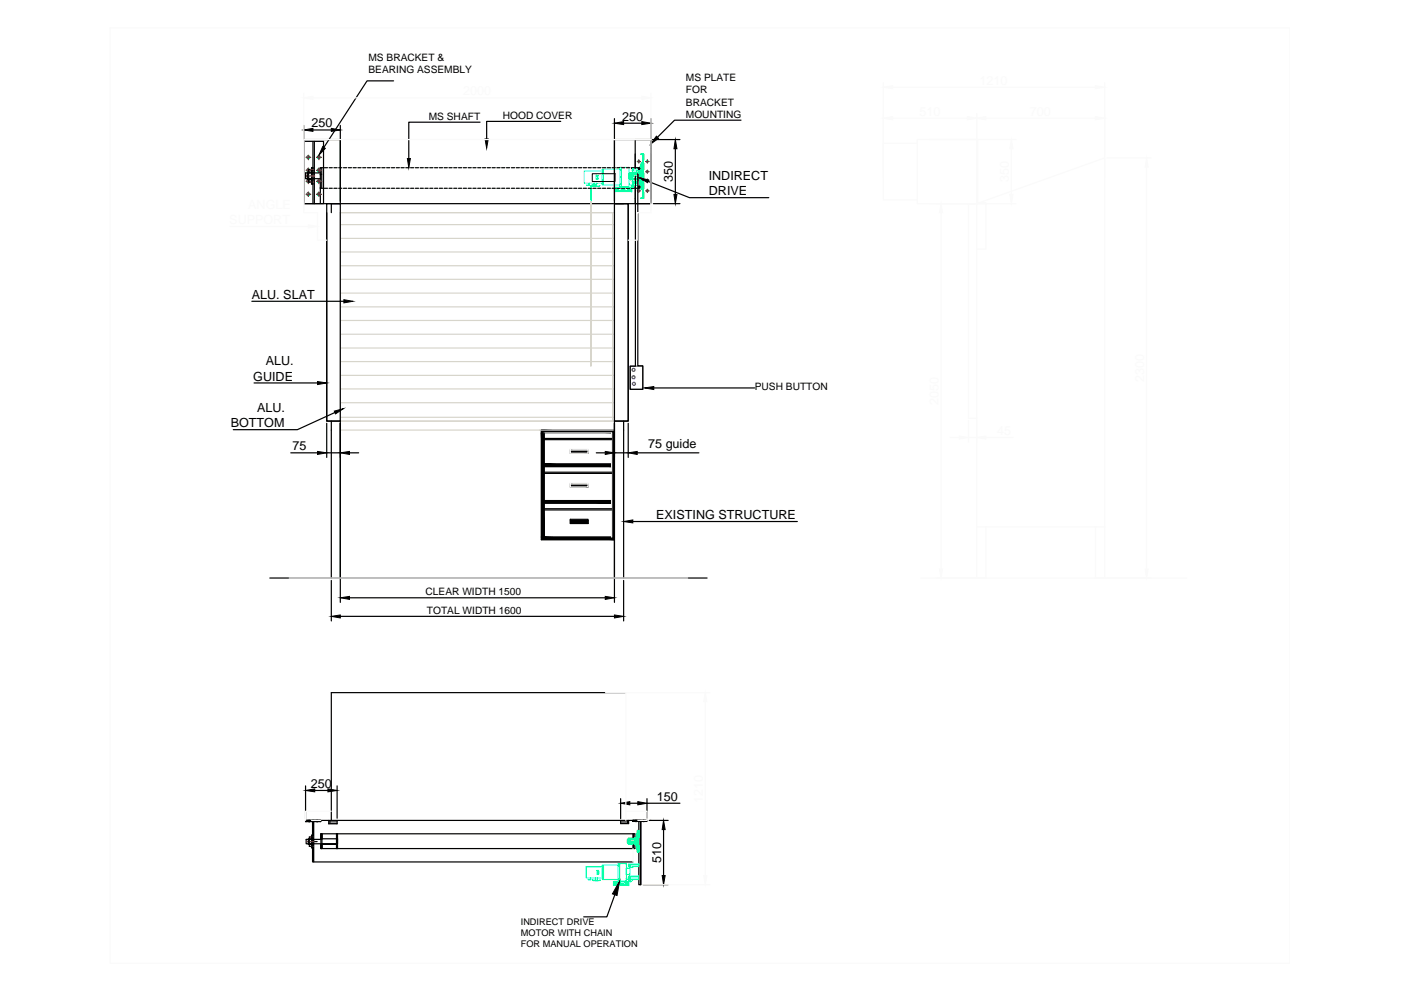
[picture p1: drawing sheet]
<svg xmlns="http://www.w3.org/2000/svg" width="297mm" height="210mm" viewBox="0 0 297 210" stroke-linecap="round" stroke-linejoin="round" font-family="sans-serif">
<!-- layer: TEBLE BOX -->
<g fill="none" stroke="#fafafa" stroke-width=".25">
<path d="M23.3 5.9h250.2v198.4h-250.2zM64.4 19.8v24.8M138 19.8v25.3h-2.9v5.8h-1.9M187.3 17.5v20.1M189.2 18.5h43.1M234.2 17.5v20.1M66.4 20.7h69.7M130.3 29.6h7.7h-73.6v15.5h2.9v5.8h2M133.9 38.6v.3M133.9 35.9v.2M189.2 25.1h15.9M194.5 29.6v.8h-7.2v12h7.2"/>
<path d="M197.2 29.6h18.2M207.1 24.1v18.6M209 25.1h23.3M214.4 31.5v9.7M234.7 33.5h9.4M243.1 35.4v85.3M48.7 48h16.7M70.2 43.2h61.6M197.2 43.2h18.2M199.5 45.1v75.6M207.1 43.2l27.1-9.7v89.1h-1.9v-10.9M207.1 52.8h1.9v-9.6h-14.5v-13.6h12.6v13.6h-1.8v45.5h1.8"/>
<path d="M207.1 43.2v-13.6h.2v13.4h1.7v.2M207.1 43.2v79.4h1.9v-10.9M70.2 91.2v31.4M72.2 91.2v31.4M120.9 95.2h3.8v.9h-3.8zM120.9 95.4h3.8M129.7 91.8v22.1M130.3 91.2v31.4M201.4 92.8h2M205.3 89.2v4.5M205.3 92.8h1.8M209 92.8h5.8"/>
<path d="M120.9 102.4h3.8v.9h-3.8zM120.9 102.6h3.8M207.1 111.7h27.1M61.3 122.6h84.5M195.2 122.6h56.4M128.4 146.9h22.1M132.7 146.9v27M149.5 148.8v36.8M66.1 173.9h1.9M70.2 172h-5.4v1.9M132.7 172h4.5v1.9h-2M134.2 179.9v2.9"/>
<path d="M136.2 187.6h14.3"/>
</g>
<path d="M72.2 45.1h57.7v44.2h-57.7zM114.4 91.2h15.5M115.4 91.8h14.3" fill="none" stroke="#d7d5cb" stroke-width=".25"/>
<!-- layer: 0 -->
<g fill="#000" stroke="#000" stroke-width=".21">
<path d="M64.4 27.6l2-.4v.7zM68.4 31.1l.6 .4-1.4 1.4zM70.2 27.2l2 .4-2 .3zM86.4 33.6h.6l-.3 2zM102.8 29.5h.7l-.3 1.9zM130.3 26.1l1.9-.3v.6zM136.1 25.8l1.9 .3-1.9 .3zM135.6 37.7l1.9 .4-.2 .6zM139.2 28.9l.4 .4-1.6 1.2zM143.2 29.6l.3 1.9h-.6zM142.9 41.2h.6l-.3 2zM72.9 63.5l1.9 .4-1.9 .3z"/>
<path d="M67.3 80.9l2 .3-2 .3zM67.3 95.7l2 .3-2 .4zM70.9 87.2l1.9-.5-1.7 1.1zM72.2 96l1.9-.3v.7zM128.3 95.7l2 .3-2 .4zM133.2 96l1.9-.3v.7zM136.7 82.3l1.9-.3v.6zM132.2 110.6l2-.4v.7zM70.2 130.7l2-.3v.6zM72.2 126.7l1.9-.3v.7zM128.3 126.4l2 .3-2 .4zM130.3 130.4l1.9 .3-1.9 .3z"/>
<path d="M64.8 167.6l1.9-.3v.6zM69.5 167.3l2 .3-2 .3zM131.6 170.3l1.9-.3v.6zM135.2 170l2 .3-2 .3zM140.7 173.9l.3 2h-.6zM131.4 186.8l-.6 3.1-.9-.4zM140.4 185.6h.6l-.3 2z"/>
<path d="M114.8 91.2v.6h15.5zM114.8 91.2h15.5v.6z"/>
<path d="M115.4 98.4v.5h14.3zM115.4 98.4h14.3v.5z"/>
<path d="M120.9 95.4v.7h3.8zM120.9 95.4h3.8v.7z"/>
<path d="M114.8 91.8v22.1h.6zM114.8 91.8h.6v22.1z"/>
<path d="M114.8 113.9v.5h15.5zM114.8 113.9h15.5v.5z"/>
<path d="M115.4 106.1v.6h14.3zM115.4 106.1h14.3v.6z"/>
<path d="M120.9 102.6v.7h3.8zM120.9 102.6h3.8v.7z"/>
<path d="M120.9 110.4v.6h3.8zM120.9 110.4h3.8v.6z"/>
<path d="M129.7 91.8v22.1h.6zM129.7 91.8h.6v22.1z"/>
</g>
<g fill="none" stroke="#000" stroke-width=".25">
<path d="M83.5 17.1h-5.7l-9.1 14.1M64.4 29.6h7.8v13.6h-7.8zM64.4 30h4.2v13.2h-4.2zM64.4 26.6v16.1M65.2 37.9h1.2M65.2 37.3h.2M66.1 35.5h.3v3.6h-.3zM66.1 36.5h-.9v1.6h.9M66.1 35.9h-.7v2.7h.7M66.1 35.8h.3M66.1 36.2h.3M66.1 38.4h.3"/>
<path d="M66.1 38.8h.3M66.4 30v13.2M66.4 27.6h3.8M66.6 30v13.2M67.9 38.4v.1h.3M67.9 36.7h-3.1v1.2h3.1M67.9 37h.3M67.9 39.9h.5M68.2 35.6v4.3M68.4 35.6h-.5v7.5M68.8 35.6h.6M68.8 39.9h.6"/>
<path d="M69.8 35.6h.7M69.8 39.9h.7M70.8 35.6h.7M70.8 39.9h.7M71.8 35.6h.7M71.8 39.9h.7M72.2 26.6v16.1M72.8 35.6h.7M72.8 39.9h.7M73.8 35.6h.7M73.8 39.9h.7M74.9 35.6h.6"/>
<path d="M74.9 39.9h.6M75.9 35.6h.7M75.9 39.9h.7M76.9 35.6h.7M76.9 39.9h.7M77.9 35.6h.7M77.9 39.9h.7M78.9 35.6h.7M78.9 39.9h.7M79.9 35.6h.7M79.9 39.9h.7M81 35.6h.6"/>
<path d="M81 39.9h.6M82 35.6h.6M82 39.9h.6M83 35.6h.7M83 39.9h.7M84 35.6h.7M84 39.9h.7M85 35.6h.7M85 39.9h.7M86 35.6h.7M86 39.9h.7M87.1 35.6h.6"/>
<path d="M87.1 39.9h.6M88.1 35.6h.6M88.1 39.9h.6M89.1 35.6h.7M89.1 39.9h.7M90.1 35.6h.7M90.1 39.9h.7M91.1 35.6h.7M91.1 39.9h.7M92.1 35.6h.7M92.1 39.9h.7M93.1 35.6h.7"/>
<path d="M93.1 39.9h.7M94.2 35.6h.6M94.2 39.9h.6M95.2 35.6h.7M95.2 39.9h.7M96.2 35.6h.7M96.2 39.9h.7M97.2 35.6h.7M97.2 39.9h.7M98.2 35.6h.7M98.2 39.9h.7M99.2 35.6h.7"/>
<path d="M99.2 39.9h.7M100.3 35.6h.6M100.3 39.9h.6M101.3 35.6h.7M101.3 39.9h.7M101.8 25.9h-15.1v7.7M102.3 35.6h.7M102.3 39.9h.7M103.3 35.6h.7M103.3 39.9h.7M104.3 35.6h.7M104.3 39.9h.7"/>
<path d="M105.3 35.6h.7M105.3 39.9h.7M106.4 35.6h.6M106.4 39.9h.6M107.4 35.6h.6M107.4 39.9h.6M108.4 35.6h.7M108.4 39.9h.7M109.4 35.6h.7M109.4 39.9h.7M110.5 35.6h.6M110.5 39.9h.6"/>
<path d="M111.5 35.6h.7M111.5 39.9h.7M112.5 35.6h.7M112.5 39.9h.7M113.5 35.6h.7M113.5 39.9h.7M114.5 35.6h.7M114.5 39.9h.7M115.5 35.6h.7M115.5 39.9h.7M116.6 35.6h.6M116.6 39.9h.6"/>
<path d="M117.6 35.6h.7M117.6 39.9h.7M118.6 35.6h.7M118.6 39.9h.7M118.9 25.7h-15.7v3.8M119.6 35.6h.7M119.6 39.9h.7M120.6 35.6h.7M120.6 39.9h.7M121.6 35.6h.7M121.6 39.9h.7M122.7 35.6h.6"/>
<path d="M122.7 39.9h.6M123.7 35.6h.6M123.7 39.9h.6M124.7 35.6h.7M124.7 39.9h.7M125.7 35.6h.7M125.7 39.9h.7M126.7 35.6h.7M126.7 39.9h.7M127.7 35.6h.7M127.7 39.9h.7M128.7 35.6h.7"/>
<path d="M128.7 39.9h.7M129.8 35.6h.6M129.8 39.9h.6M130.3 29.6h7.7v13.6h-7.7zM130.3 25.1v17.6M130.8 35.6h.7M130.8 39.9h.7M131.8 35.6h.7M131.8 39.9h.7M132.2 26.1h3.9M132.8 35.6h.7M132.8 39.9h.7"/>
<path d="M133.8 35.6h.7M133.8 39.9h.7M133.9 35.7v.2M134.7 32.6v3v-6h3.3v13.6h-3.3v-3.7M134.8 35.6h.6v.4M135.2 36.9v40.7h1.1v5h-2.7v-5h1.1v-40.2M135.4 35.6h.2v.4M135.4 39.5v.4M135.6 39.5v.4h-.8M137.4 38.4l8.8 3.5h16.8M138 25.1v17.6M138.3 29.6h5.9"/>
<path d="M143.2 31.5v9.7M157.1 25.5h-14.1l-3.6 3.6M69.3 45.1v44.2h2.9v38.4M69.3 43.2h2.9v46.1h-2.9zM130.3 43.2h2.9v46.1h-2.9v38.4M130.3 43.2h2.9v46.1h-2.9zM132.2 43.2h-62v1.9M138.5 43.2h5.7M53.4 63.9h19.5M53.9 81.2h13.4M61.7 96h5.6M69.3 96h2.9"/>
<path d="M69.3 89.7v7.3M70.2 89.3v33.3M71 87.5l-8 3.6h-13.5M74.1 96h1.9M114.8 91.2v23.2h15.5M115.4 98.9h14.3M115.4 98.4h14.3M115.4 91.8v22.1h14.3M115.4 93h14.3M115.4 93.2h14.3M126.4 96h1.9M130.3 96h2.9"/>
<path d="M132.2 89.3v33.3M133.2 89.7v7.3M135.1 96h13.1M138.6 82.3h21.4M115.4 106.7h14.3M115.4 106.1h14.3M115.4 100.1h14.3M115.4 107.9h14.3M115.4 100.4h14.3M115.4 108.1h14.3M120.9 110.1h3.8v.9h-3.8zM120.9 110.4h3.8"/>
<path d="M134.2 110.6h34.9M57.2 122.6h92.7M70.2 123.1v8.6M72.2 130.7h58.1M74.1 126.7h54.2M132.2 123.1v8.6M132.7 146.9h-62.5v27M64.8 173.9h3.2v.3M64.8 173.9h72.4h-3v.3M64.8 173.9h3.2v.3h-3.2zM64.8 166.6v7M64.9 174.2h.1"/>
<path d="M65.4 178.9h1.1M65.4 178.4h1.8M65.4 173.9v.3M65.5 173.9v.4M65.7 173.9v.3M66.1 177.1h.2v2.7h-.2zM66.1 177.8h-.7v1.2h.7M66.1 177.5h-.5v2h.5M66.1 177.3h.2M66.1 177.6h.2M66.1 179.3h.2M66.1 179.6h.2"/>
<path d="M66.3 173.9v8.9h.2v-8.9M66.3 174.2h.2M66.7 167.6h2.8M67.1 173.9v.3M67.2 173.9v.4M67.4 173.9v.3M68 176.8h66.6v3.1h-66.6zM68 177.5l.3-.2-.3 .3M68 179.2l.3-.2-.3 .3M68 179.7l.3-.2-.3 .2M68.1 176.8l-.1 .1M68.1 179l-.1 .1"/>
<path d="M68.2 176.8l-.2 .1M68.2 179l-.2 .2M68.2 176.8l-.2 .2M68.3 178h-3.4v.9h6.5M68.3 176.8l-.3 .2M68.3 176.9l-.3 .2 .3-.1M68.3 177l-.3 .2M68.3 177.1l-.3 .2M68.3 177.1l-.3 .3M68.3 177.2l-.3 .2M68.3 177.2l-.3 .3M68.3 177.5l-.3 .2"/>
<path d="M68.3 177.5l-.3 .3 .3-.2M68.3 177.6l-.3 .2h3.3M68.3 177.7l-.2 .1M68.3 177.8h-.1M68.3 176.8l-.1 3.1M68.3 179.1l-.3 .3M68.3 179.2l-.3 .3M68.3 179.3l-.3 .2M68.3 179.4l-.3 .2M68.3 179.6l-.3 .2M68.3 179.6l-.3 .3M68.3 179.7l-.3 .2"/>
<path d="M68.3 179.7l-.2 .2M68.3 179.8l-.1 .1M68.3 178.9h3.3l-.3 .2M69.7 173.9v.8h1.8v-.8M71.3 178.9v.1h-3.3M71.3 176.8v3.1l.3-.2M71.3 176.9l.1-.1-.1 .2M71.3 177l.3-.2v3.1M71.3 177.1l.3-.2-.3 .3M71.3 177.6l.3-.3-.3 .3M71.3 179l.1-.1-.1 .2M71.3 179.2l.3-.2-.3 .3"/>
<path d="M71.5 174.1h-1.6v.4h1.6M71.5 166.6v6.9M71.6 178h.1M71.6 176.8l-.3 .3M71.6 177l-.3 .2M71.6 177.1l-.3 .2 .3-.1M71.6 177.2l-.3 .3M71.6 177.3l-.3 .2M71.6 177.5l-.3 .3 .3-.2M71.6 177.6l-.3 .3M71.6 177.7l-.3 .2M71.6 177.8l-.3 .2h.3"/>
<path d="M71.6 177.8l-.2 .2M71.6 178.9l-.3 .3M71.6 179.2l-.3 .2M71.6 179.2l-.3 .3 .3-.2M71.6 179.3l-.3 .3M71.6 179.4l-.3 .2M71.6 179.5l-.3 .2M71.6 179.6l-.3 .2M71.6 179.8l-.2 .1M131.6 174.1h1.5v.4h-1.5M131.6 173.9v.7h1.7v-.7M131.6 169.3v4.3"/>
<path d="M133.5 170.3h1.7M134.2 173.9h3v.3h-3zM134.2 176.8v.9M134.2 179v.9M134.3 176.8v.9M134.3 179v.9M134.8 173.9v.3M135 173.9v.3M135.4 174.2h.5v13.4h-.5zM135.8 174.2v13.4M136.4 173.9v.3M136.5 173.9v.3"/>
<path d="M136.6 173.9v.3M137.2 169.3v4.2M137.2 170.3h7M137.6 173.9h4.1M140.7 175.9v9.7M66.5 182.8h67.7M130.4 189.7l-1.7 4.7h-4.9M136.4 187.6h5.3"/>
</g>
<g fill="none" stroke="#d7d5cb" stroke-width=".25">
<path d="M72.2 45.1h58.1v-1.9v46.1h-58.1zM72.2 59.2h58.1M72.2 56.3h58.1M72.2 53.4h58.1M72.2 50.5h58.1M72.2 47.6h58.1M72.2 79.6h58.1M72.2 76.7h58.1M72.2 73.8h58.1M72.2 70.9h58.1M72.2 67.9h58.1M72.2 65.1h58.1"/>
<path d="M72.2 62.1h58.1M72.2 91.2h58.1M72.2 85.4h58.1M72.2 82.5h58.1M72.2 88.5h58.1"/>
</g>
<path d="M135.4 36v3.5M135.6 36v3.5" fill="none" stroke="#f0f" stroke-width=".21"/>
<path d="M125.6 36.8h4.8v1.7h-4.8zM135.2 36.9h1M138 32.6v9.5" fill="none" stroke="#000" stroke-width=".21"/>
<g fill="none" stroke="#0f0" stroke-width=".21">
<path d="M133.6 36.8v1.1M133.6 36.8v1.2M133.6 37.4h1.7M133.7 36.6h1.6M133.7 36.6l-.1 .5h.4v-.3h1.3M133.7 37.6v.5M133.7 37.6h.3v.3h1.3M133.7 36.6l-.1 1.5h1.7M133.7 37.6h.3M134 37.8h1.3M135.4 36.3l-.1 .1v1.8l.1 .1M135.4 36.3v2"/>
<path d="M135.4 36.3h.3M135.4 38.3h.3M135.9 35.2l-.2 .3v3.7l.2 .3M135.9 34.9h.1v4.9h-.1zM135.9 32.6h.5v9.5h-.5v-.1h.4v-9.2h-.4zM135.9 39.8v.1M135.9 34.8v.1M135.9 39.8v.4h.4M136.2 32.6v1.4M136.2 34.6v1.4M136.2 36.7v1.3M136.2 38.7v1.3"/>
<path d="M136.3 34.5h.1M136.3 38.7h.1M136.3 38.9h.1M136.3 35.8h.1M136.3 36h.1M136.3 34.5h-.4v.4M136.3 36.3l-.1 .2v1.7l.1 .2M136.4 36.9h-3v.9h3M136.5 32.6v1.4M136.5 34.6v1.4M136.5 36.7v1.3M136.5 38.7v1.3"/>
<path d="M138 32.6v1.4M138 34.6v1.4M138 36.7v1.3M138 38.7v1.3M136.2 40.7v1.4M136.3 40.2h.1M136.5 40.7v1.4M138 40.7v1.4"/>
<circle cx="135.4" cy="34.2" r=".23"/>
<circle cx="137.2" cy="34.2" r=".23"/>
<circle cx="137.2" cy="38.3" r=".23"/>
<circle cx="137.2" cy="36.4" r=".23"/>
<circle cx="135.4" cy="40.4" r=".23"/>
<circle cx="137.2" cy="40.4" r=".23"/>
</g>
<g fill="none" stroke="#0ff" stroke-width=".21">
<path d="M124.9 38.9v.3l-.5 .1h.6v-.4M125.4 39.4h1.8l-.2 .1h-1.5zM125.4 39.3l-.1 .1M125.7 39.3h.1M126 38.9v.6M126.1 39.3h.1M126.4 37.1h.4v.9h-.4zM126.5 38.9v.6M126.5 37.3h.2zM126.7 37.8h.1M127.1 39.4h.1M127.7 36.2h-3.8v2.7h3.8"/>
<path d="M127.8 36.7h.1zM127.8 38.2l.1 .2zM127.9 35.9v3.3M130.3 39.9h3.5M131.4 35.5h2v4.1h-2zM131.4 35.9h-3.7l.1 3.3h3.6M131.5 36l.1 .1zM131.5 37.6h.2zM131.5 39h.2zM131.8 35.5v4.1M133.4 38.9v.1M133.4 38.1h.8"/>
<path d="M133.4 36.6h.8M133.4 39.2h.8M133.8 39.7v.9M133.9 35.8v.2l2.4 .1M133.9 38.9h.3M133.9 35.8h.3M133.9 39.7h-3.6v.9h3.6M133.9 38.5v.1M133.9 38.9v.1M133.9 35.7v.1M133.9 36v.1M134 39.4l-.1 1.3v-1.3h.3"/>
<path d="M134.1 39.6h.2M134.2 39.7h.1M134.2 39.4h.1M134.2 39.5h.1M134.2 39.6h.1M134.2 35.7h-.3v.5h.3M134.2 35.8h2.1M134.2 39.3h2.1M134.2 38.4h2.1M134.2 38.9h2.1M134.2 38.5h-.3v.5h.3M134.9 39.3l-.5 .5"/>
<path d="M136.3 38.7l-2.4-.1v.3M136.3 35.6h-2.1v4.1l.2 .1M136.3 36.2h-1.4v.2h-.7M130.4 40.4l3.3 .1zM130.6 40l.1 .4zM130.8 40.2l.1 .2zM130.9 40.3l.1 .1zM131.1 40v.4zM131.6 40.3l.1 .1zM131.8 40.2l.1 .2zM132 40.2v.2zM132.1 40.1v.3z"/>
<path d="M132.2 40.2v.2zM132.3 40.2l.1 .2zM132.5 40.3l.1 .1zM133.1 40v.4zM133.2 40.3v.1zM133.3 40.2l.1 .2zM133.5 40l.1 .4z"/>
<circle cx="126.6" cy="37.3" r=".06"/>
<circle cx="126.6" cy="37.8" r=".06"/>
<circle cx="127.8" cy="36.7" r=".06"/>
<circle cx="127.8" cy="38.3" r=".06"/>
<circle cx="131.6" cy="39" r=".06"/>
<circle cx="131.6" cy="37.6" r=".06"/>
<circle cx="131.6" cy="36" r=".06"/>
</g>
<!-- layer: labeling -->
<g fill="none" stroke="#0ff" stroke-width=".21">
<path d="M125.2 39.7h.1M125.3 39.6v-.2v.6M125.3 39.8l-.1 .2M125.3 39.8v.1M125.4 39.3h.3zM125.9 39.2l.2 .1zM126.3 39.2l.2 .1zM125.2 41.7l.1 .2M125.2 41.1h.1M125.2 41.8l.1 .1M125.2 41.7h.1M125.2 40l.1 .1"/>
<path d="M125.2 42.5h.1M125.2 42.5l.1 .1M125.3 40.1v.8M125.3 40.9v1.6M125.3 40.9l-.1 .2M125.3 42.3l-.1 .2M125.3 42.3v.1M125.3 40v.1M125.3 40.3v.1M125.3 40.6v.2M125.3 41.3v.2M125.3 42v.2"/>
<path d="M125.3 41.5h.1M125.3 41.8v.1M125.3 42.5v.1"/>
</g>
<!-- layer: 0 -->
<g fill="#0f0" stroke="#0f0" stroke-width=".21">
<path d="M136.3 34.5v1.8zM136.3 34.5v1.8z"/>
<path d="M136.3 36.3l-.1 .2zM136.3 36.3l-.1 .2z"/>
<path d="M136.2 36.5v.8zM136.2 36.5v.8z"/>
<path d="M136.2 37.3v.9zM136.2 37.3v.9z"/>
<path d="M136.2 38.2l.1 .2zM136.2 38.2l.1 .2z"/>
<path d="M136.3 38.4v1.8zM136.3 38.4v1.8z"/>
<path d="M135.4 176.1v1.4zM135.4 176.1v1.4z"/>
<path d="M135.3 177.6l.1-.1zM135.4 177.5v.1z"/>
<path d="M135.3 177.6l.1 .8zM135.3 177.6l.1 .8z"/>
<path d="M135.3 178.4l.1 .7zM135.3 178.4l.1 .7z"/>
<path d="M135.3 179.1l.1 .1zM135.3 179.1l.1 .1z"/>
<path d="M135.4 179.2v1.5zM135.4 179.2v1.5z"/>
</g>
<path d="M135.1 34.2h.8M135.4 33.8v.8M136.8 34.2h.9M136.8 36.4h.9M136.8 38.3h.9M137.3 33.8v.8M137.3 36v.8M137.3 37.9v.8M135.1 40.5h.8M135.4 40.1v.8M136.8 40.5h.9M137.3 40.1v.8" fill="none" stroke="#f00" stroke-width=".21"/>
<g fill="none" stroke="#0f0" stroke-width=".25">
<path d="M133.2 177.9v.9M133.2 177.9v1zM133.2 178.6h.1M133.3 177.7l-.1 .5 .3-.1M133.3 178.1l-.1 .1M133.5 178.6h-.3l.1 .4M133.5 178.8h1.1M134.6 177.7h-1.3v.4h.2v-.2h1.1M134.6 178.8h-1.1v-.2h-.2v.4h1.3M134.6 178.4h-1.4h1.4M134.7 177.5v1.7zM134.7 177.5h.2v1.7h-.2"/>
<path d="M135.1 176.2v4.3v-2.1v1.7l-.2-.1v-3.2l.2-.2v1.8zM135.1 176.2v-.1h.3v1.4l-.1 .1 .1 3.1h-.3v-.2M135.4 176.1v4.6M135.4 178h-2.4v.7h2.4M135.4 177.5v1.7"/>
<circle cx="65.4" cy="33.3" r=".32"/>
<circle cx="65.4" cy="36.1" r=".32"/>
<circle cx="65.4" cy="38.4" r=".32"/>
<circle cx="67.6" cy="38.4" r=".32"/>
<circle cx="67.6" cy="36.1" r=".32"/>
<circle cx="67.6" cy="33.3" r=".32"/>
<circle cx="65.4" cy="41.2" r=".32"/>
<circle cx="67.6" cy="41.2" r=".32"/>
</g>
<g fill="none" stroke="#f00" stroke-width=".25">
<path d="M64.7 37.3h2M64.9 33.4h1M64.9 36.1h1M64.9 38.4h1M65.4 32.9v1M65.4 35.6v1M65.4 38v.9M65.9 35.9h.6M66 38.6h.5M67.1 33.4h1.1M67.1 36.1h1.1M67.1 38.4h1.1"/>
<path d="M67.6 32.9v1M67.6 35.6v1M67.6 38v.9M64.9 41.2h1M65.4 40.7v1M67.1 41.2h1.1M67.6 40.7v1M65.1 178.4h1.5M65.9 177.5h.5M66 179.5h.4"/>
</g>
<!-- layer: labeling -->
<g fill="none" stroke="#d7d5cb" stroke-width=".25">
<path d="M125.2 42.9v-.1v.1M125.2 42.9h.1M125.2 42.8h.1M125.2 43.3v-.2v.2M125.2 43.3h.1M125.2 43.1h.1M125.2 43.6v-.1v.1M125.3 43.6h.1M125.2 44v-.2v.2M125.2 44h.1M125.2 43.8h.1M125.2 44.7v-.2v.2"/>
<path d="M125.2 44.7h.1M125.2 44.5h.1M125.2 45v-.1v.1M125.3 44.9h.1M125.3 45h.1M125.2 45.4v-.1v.1M125.2 45.4h.1M125.2 45.3h.1M125.2 45.8v-.2v.2M125.2 45.8h.1M125.2 45.6h.1M125.2 46.1v-.1v.1"/>
<path d="M125.3 46.1h.1M125.2 46.5v-.2v.2M125.2 46.5h.1M125.2 46.3h.1M125.2 47.2v-.2v.2M125.2 47.2h.1M125.2 47h.1M125.2 47.5v-.1v.1M125.3 47.4h.1M125.3 47.5h.1M125.2 47.9v-.1v.1M125.2 47.9h.1"/>
<path d="M125.2 47.8h.1M125.2 48.3v-.2v.2M125.2 48.3h.1M125.2 48.1h.1M125.2 48.6v-.1v.1M125.3 48.6h.1M125.2 49v-.2v.2M125.2 49h.1M125.2 48.8h.1M125.2 49.7v-.2v.2M125.2 49.7h.1M125.2 49.5h.1"/>
<path d="M125.2 50v-.1v.1M125.3 50h.1M125.2 50.4v-.2v.2M125.2 50.4h.1M125.2 50.2h.1M125.2 50.8v-.2v.2M125.2 50.8h.1M125.2 50.6h.1M125.2 51.1v-.1v.1M125.3 51.1h.1M125.2 51.5v-.2v.2M125.2 51.5h.1"/>
<path d="M125.2 51.3h.1M125.2 52.2v-.2v.2M125.2 52.2h.1M125.2 52h.1M125.2 52.5v-.1v.1M125.3 52.4h.1M125.3 52.5h.1M125.2 52.9v-.2v.2M125.2 52.9h.1M125.2 52.7h.1M125.2 53.3v-.2v.2M125.2 53.3h.1"/>
<path d="M125.2 53.1h.1M125.2 53.6v-.1v.1M125.3 53.6h.1M125.2 54v-.2v.2M125.2 54h.1M125.2 53.8h.1M125.2 54.7v-.2v.2M125.2 54.7h.1M125.2 54.5h.1M125.2 55v-.1v.1M125.3 54.9h.1M125.3 55h.1"/>
<path d="M125.2 55.4v-.2v.2M125.2 55.4h.1M125.2 55.2h.1M125.2 55.8v-.2v.2M125.2 55.8h.1M125.2 55.6h.1M125.2 56.1v-.1v.1M125.3 56.1h.1M125.2 56.5v-.2v.2M125.2 56.5h.1M125.2 56.3h.1M125.2 57.2v-.2v.2"/>
<path d="M125.2 57.2h.1M125.2 57h.1M125.2 57.5v-.1v.1M125.3 57.4h.1M125.3 57.5h.1M125.2 57.9v-.2v.2M125.2 57.9h.1M125.2 57.7h.1M125.2 58.3v-.2v.2M125.2 58.3h.1M125.2 58.1h.1M125.2 58.6v-.1v.1"/>
<path d="M125.3 58.6h.1M125.2 59v-.2v.2M125.2 59h.1M125.2 58.8h.1M125.2 59.7v-.2v.2M125.2 59.7h.1M125.2 59.5h.1M125.2 49.1l.1 .3M125.2 51.6l.1 .3M125.2 59.1l.1 .3M125.2 44.3h.1M125.2 46.8l.1 .1"/>
<path d="M125.2 49.3l.1 .1M125.2 49.2h.1M125.2 54.4h.1M125.2 56.8h.1M125.2 59.3l.1 .1M125.2 59.2h.1M125.3 43.5h.1M125.3 46h.1M125.3 48.5h.1M125.3 49.9h.1M125.3 51h.1M125.3 53.5h.1"/>
<path d="M125.3 56h.1M125.3 58.5h.1M125.3 59.9h.1M125.3 42.6v.1M125.3 43v.1M125.3 43.3v.1M125.3 43.7v.1M125.3 44v.5M125.3 44.7v.1M125.3 45.1v.1M125.3 45.5v.1M125.3 45.8v.1"/>
<path d="M125.3 46.2v.1M125.3 46.5v.5M125.3 47.2v.1M125.3 47.6v.1M125.3 48h.1M125.3 48.3v.1M125.3 48.7v.1M125.3 49v.5M125.3 49.7v.1M125.3 50.1v.1M125.3 50.5h.1M125.3 50.8v.1"/>
<path d="M125.3 51.2v.1M125.3 51.5v.5M125.3 52.2v.1M125.3 52.6v.1M125.3 53h.1M125.3 53.3v.1M125.3 53.7v.1M125.3 54v.5M125.3 54.7v.1M125.3 55.1v.1M125.3 55.5h.1M125.3 55.8v.1"/>
<path d="M125.3 56.2v.1M125.3 56.5v.5M125.3 57.2v.1M125.3 57.6v.1M125.3 58h.1M125.3 58.3v.1M125.3 58.7v.1M125.3 59v.5M125.3 59.7v.1M125.3 54.1l-.1 .3M125.3 44.2h-.1M125.3 44.2h.1"/>
<path d="M125.3 46.7h-.1M125.3 51.6l-.1 .1M125.3 51.6h.1M125.3 51.6v.1M125.3 54.1l-.1 .1M125.3 54.1v.1M125.3 56.6v.1M125.3 42.9v-.1v.1M125.3 42.9h.1M125.3 42.8h.1M125.3 43.3v-.2v.2M125.3 43.3h.1"/>
<path d="M125.3 43.1h.1M125.3 43.6v-.1v.1M125.3 44v-.2v.2M125.3 44h.1M125.3 43.8h.1M125.3 44.7v-.2v.2M125.3 44.7h.1M125.3 44.5h.1M125.3 45v-.1v.1M125.3 45.4v-.1v.1M125.3 45.4h.1M125.3 45.3h.1"/>
<path d="M125.3 45.8v-.2v.2M125.3 45.8h.1M125.3 45.6h.1M125.3 46.1v-.1v.1M125.3 46.5v-.2v.2M125.3 46.5h.1M125.3 46.3h.1M125.3 47.2v-.2v.2M125.3 47.2h.1M125.3 47h.1M125.3 47.5v-.1v.1M125.3 47.9v-.1v.1"/>
<path d="M125.3 47.9h.1M125.3 47.8h.1M125.3 48.3v-.2v.2M125.3 48.3h.1M125.3 48.1h.1M125.3 48.6v-.1v.1M125.3 49v-.2v.2M125.3 49h.1M125.3 48.8h.1M125.3 49.7v-.2v.2M125.3 49.7h.1M125.3 49.5h.1"/>
<path d="M125.3 50v-.1v.1M125.3 50.4v-.2v.2M125.3 50.4h.1M125.3 50.2h.1M125.3 50.8v-.2v.2M125.3 50.8h.1M125.3 50.6h.1M125.3 51.1v-.1v.1M125.3 51.5v-.2v.2M125.3 51.5h.1M125.3 51.3h.1M125.3 52.2v-.2v.2"/>
<path d="M125.3 52.2h.1M125.3 52h.1M125.3 52.5v-.1v.1M125.3 52.9v-.2v.2M125.3 52.9h.1M125.3 52.7h.1M125.3 53.3v-.2v.2M125.3 53.3h.1M125.3 53.1h.1M125.3 53.6v-.1v.1M125.3 54v-.2v.2M125.3 54h.1"/>
<path d="M125.3 53.8h.1M125.3 54.7v-.2v.2M125.3 54.7h.1M125.3 54.5h.1M125.3 55v-.1v.1M125.3 55.4v-.2v.2M125.3 55.4h.1M125.3 55.2h.1M125.3 55.8v-.2v.2M125.3 55.8h.1M125.3 55.6h.1M125.3 56.1v-.1v.1"/>
<path d="M125.3 56.5v-.2v.2M125.3 56.5h.1M125.3 56.3h.1M125.3 57.2v-.2v.2M125.3 57.2h.1M125.3 57h.1M125.3 57.5v-.1v.1M125.3 57.9v-.2v.2M125.3 57.9h.1M125.3 57.7h.1M125.3 58.3v-.2v.2M125.3 58.3h.1"/>
<path d="M125.3 58.1h.1M125.3 58.6v-.1v.1M125.3 59v-.2v.2M125.3 59h.1M125.3 58.8h.1M125.3 59.7v-.2v.2M125.3 59.7h.1M125.3 59.5h.1M125.3 44.2l-.1 .2M125.3 46.7v.1M125.3 56.6l-.1 .3M125.3 49.3v.1"/>
<path d="M125.3 51.8v.1M125.3 59.3v.1M125.2 60v-.1v.1M125.3 60h.1M125.2 60.4v-.2v.2M125.2 60.4h.1M125.2 60.2h.1M125.2 60.7v-.1v.1M125.2 60.7h.1M125.2 60.6h.1M125.2 61.1v-.1v.1M125.3 61.1h.1"/>
<path d="M125.2 61.5v-.2v.2M125.2 61.5h.1M125.2 61.3h.1M125.2 62.2v-.2v.2M125.2 62.2h.1M125.2 62h.1M125.2 62.5v-.1v.1M125.3 62.4h.1M125.2 62.5h.1M125.2 62.9v-.2v.2M125.2 62.9h.1M125.2 62.7h.1"/>
<path d="M125.2 63.2v-.1v.1M125.2 63.2h.1M125.2 63.1h.1M125.2 63.6v-.1v.1M125.3 63.6h.1M125.2 64v-.2v.2M125.2 64h.1M125.2 63.8h.1M125.2 64.7v-.2v.2M125.2 64.7h.1M125.2 64.5h.1M125.2 65v-.1v.1"/>
<path d="M125.3 64.9h.1M125.2 65h.1M125.2 65.4v-.2v.2M125.2 65.4h.1M125.2 65.2h.1M125.2 65.7v-.1v.1M125.2 65.7h.1M125.2 65.6h.1M125.2 66.1v-.1v.1M125.3 66.1h.1M125.2 66.5v-.2v.2M125.2 66.5h.1"/>
<path d="M125.2 66.3h.1M125.2 67.2v-.2v.2M125.2 67.2h.1M125.2 67h.1M125.2 67.5v-.1v.1M125.3 67.4h.1M125.2 67.5h.1M125.2 67.9v-.2v.2M125.2 67.9h.1M125.2 67.7h.1M125.2 68.2v-.1v.1M125.2 68.2h.1"/>
<path d="M125.2 68.1h.1M125.2 68.6v-.1v.1M125.3 68.6h.1M125.2 69v-.2v.2M125.2 69h.1M125.2 68.8h.1M125.2 69.7v-.2v.2M125.2 69.7h.1M125.2 69.5h.1M125.2 70v-.1v.1M125.2 70h.1M125.2 70.4v-.2v.2"/>
<path d="M125.2 70.4h.1M125.2 70.2h.1M125.2 70.7v-.1v.1M125.2 70.7h.1M125.2 70.6h.1M125.2 71.1v-.1v.1M125.3 71.1h.1M125.2 71.5v-.2v.2M125.2 71.5h.1M125.2 71.3h.1M125.2 71.8v-.2v.2M125.2 72.2v-.2v.2"/>
<path d="M125.2 72.2h.1M125.2 72h.1M125.2 72.5v-.2v.2M125.3 72.3h.1M125.2 72.5h.1M125.2 72.9v-.2v.2M125.2 72.9h.1M125.2 72.7h.1M125.2 73.2v-.1v.1M125.2 73.2h.1M125.2 73.1h.1M125.2 73.6v-.2v.2"/>
<path d="M125.3 73.6h.1M125.2 74v-.2v.2M125.2 74h.1M125.2 73.8h.1M125.2 74.3v-.2v.2M125.3 74.1h.1M125.2 74.7v-.2v.2M125.2 74.7h.1M125.2 74.5h.1M125.2 75v-.2v.2M125.3 74.8h.1M125.2 75h.1"/>
<path d="M125.2 75.4v-.2v.2M125.2 75.4h.1M125.2 75.2h.1M125.2 75.7v-.1v.1M125.2 75.7h.1M125.2 75.6h.1M125.2 76.1v-.2v.2M125.3 76.1h.1M125.2 76.5v-.2v.2M125.2 76.5h.1M125.2 76.3h.1M125.2 76.8v-.2l.1 .3"/>
<path d="M125.3 76.6h.1M125.2 77.2v-.2v.2M125.2 77.2h.1M125.2 77h.1M125.2 77.5v-.2v.2M125.3 77.3h.1M125.2 77.5h.1M125.2 66.6l.1 .2M125.2 61.8h.1M125.2 64.3h.1M125.2 66.8h.1M125.2 66.7h.1"/>
<path d="M125.2 69.3h.1M125.2 71.8l.1 .1M125.2 74.3l.1 .1M125.2 74.3h.1M125.3 61h.1M125.3 63.5h.1M125.3 66h.1M125.3 68.5h.1M125.3 69.9h.1M125.3 71h.1M125.3 71.6h.1M125.3 73.4h.1"/>
<path d="M125.3 75.9h.1M125.3 60.1v.1M125.3 60.5h.1M125.3 60.8v.1M125.3 61.2v.1M125.3 61.5v.5M125.3 62.2v.1M125.3 62.6v.1M125.3 62.9v.1M125.3 63.3v.1M125.3 63.7v.1M125.3 64v.5"/>
<path d="M125.3 64.7v.1M125.3 65.1v.1M125.3 65.4v.1M125.3 65.8v.1M125.3 66.2v.1M125.3 66.5v.5M125.3 67.2v.1M125.3 67.6v.1M125.3 67.9v.1M125.3 68.3v.1M125.3 68.7h.1M125.3 69v.5"/>
<path d="M125.3 69.7v.1M125.3 70.1v.1M125.3 70.4v.1M125.3 70.8v.1M125.3 71.2h.1M125.3 71.5v.1M125.3 71.9v.1M125.3 72.2v.1M125.3 72.6v.1M125.3 72.9v.1M125.3 73.3v.1M125.3 73.7h.1"/>
<path d="M125.3 74v.1M125.3 74.4v.1M125.3 74.7v.1M125.3 75.1v.1M125.3 75.4v.1M125.3 75.8v.1M125.3 76.2h.1M125.3 76.5v.1M125.3 76.9v.1M125.3 77.2v.1M125.3 61.6l-.1 .1M125.3 64.1l-.1 .1"/>
<path d="M125.3 64.1v.1M125.3 69.1l-.1 .1M125.3 69.1v.1M125.3 60v-.1v.1M125.3 60.4v-.2v.2M125.3 60.4h.1M125.3 60.2h.1M125.3 60.7v-.1v.1M125.3 60.7h.1M125.3 60.6h.1M125.3 61.1v-.1v.1M125.3 61.5v-.2v.2"/>
<path d="M125.3 61.5h.1M125.3 61.3h.1M125.3 62.2v-.2v.2M125.3 62.2h.1M125.3 62h.1M125.3 62.5v-.1v.1M125.3 62.5h.1M125.3 62.9v-.2v.2M125.3 62.9h.1M125.3 62.7h.1M125.3 63.2v-.1v.1M125.3 63.2h.1"/>
<path d="M125.3 63.1h.1M125.3 63.6v-.1v.1M125.3 64v-.2v.2M125.3 64h.1M125.3 63.8h.1M125.3 64.7v-.2v.2M125.3 64.7h.1M125.3 64.5h.1M125.3 65v-.1v.1M125.3 65h.1M125.3 65.4v-.2v.2M125.3 65.4h.1"/>
<path d="M125.3 65.2h.1M125.3 65.7v-.1v.1M125.3 65.7h.1M125.3 65.6h.1M125.3 66.1v-.1v.1M125.3 66.5v-.2v.2M125.3 66.5h.1M125.3 66.3h.1M125.3 67.2v-.2v.2M125.3 67.2h.1M125.3 67h.1M125.3 67.5v-.1v.1"/>
<path d="M125.3 67.5h.1M125.3 67.9v-.2v.2M125.3 67.9h.1M125.3 67.7h.1M125.3 68.2v-.1v.1M125.3 68.2h.1M125.3 68.1h.1M125.3 68.6v-.1v.1M125.3 69v-.2v.2M125.3 69h.1M125.3 68.8h.1M125.3 69.7v-.2v.2"/>
<path d="M125.3 69.7h.1M125.3 69.5h.1M125.3 70v-.1v.1M125.3 70h.1M125.3 70.4v-.2v.2M125.3 70.4h.1M125.3 70.2h.1M125.3 70.7v-.1v.1M125.3 70.7h.1M125.3 70.6h.1M125.3 71.1v-.1v.1M125.3 71.5v-.2v.2"/>
<path d="M125.3 71.5h.1M125.3 71.3h.1M125.3 71.8v-.2v.2M125.3 72.2v-.2v.2M125.3 72.2h.1M125.3 72h.1M125.3 72.5v-.2v.2M125.3 72.5h.1M125.3 72.9v-.2v.2M125.3 72.9h.1M125.3 72.7h.1M125.3 73.2v-.1v.1"/>
<path d="M125.3 73.2h.1M125.3 73.1h.1M125.3 73.6v-.2v.2M125.3 74v-.2v.2M125.3 74h.1M125.3 73.8h.1M125.3 74.3v-.2v.2M125.3 74.7v-.2v.2M125.3 74.7h.1M125.3 74.5h.1M125.3 75v-.2v.2M125.3 75h.1"/>
<path d="M125.3 75.4v-.2v.2M125.3 75.4h.1M125.3 75.2h.1M125.3 75.7v-.1v.1M125.3 75.7h.1M125.3 75.6h.1M125.3 76.1v-.2v.2M125.3 76.5v-.2v.2M125.3 76.5h.1M125.3 76.3h.1M125.3 76.6v.2zM125.3 77.2v-.2v.2"/>
<path d="M125.3 77.2h.1M125.3 77h.1M125.3 77.5v-.2v.2M125.3 77.5h.1M125.3 61.7v.1M125.3 64.1l-.1 .2M125.3 69.1v.2M125.3 66.8h.1M125.3 69.3h.1M125.3 71.8v.1M125.3 74.3v.1M125.3 74.3h.1"/>
<path d="M125.3 76.8v.1"/>
</g>
<!-- layer: 0 -->
<g fill="none" stroke="#0ff" stroke-width=".25">
<path d="M125.2 186.1v.3l-.5 .1h.6v-.4M125.7 186.6l.1 .1zM126.3 186.1v.6h.3v-.6M126.5 184.6h.4v.8h-.4zM126.7 184.7h.1zM126.7 185.2h.1zM127.1 186.7h-1.3h1.3M127.2 186.6l-.1 .1zM127.7 183.8h-3.4v2.3h3.4M127.8 184.2h.1zM127.8 185.6l.1 .1zM127.9 183.4v3.1"/>
<path d="M130.1 186.9h3.2v.8h-3.2zM130.1 187h3.1M130.2 187.5l3 .1zM130.3 187.2l.1 .3zM130.5 187.4v.1zM130.6 187.4l.1 .1zM130.7 187.2l.1 .3zM131 183.1h1.8v3.7h-1.8zM131 183.4l-3.3 .1 .1 3h3.2M131.2 183.6h.1M131.2 186.3h.1zM131.2 187.4l.1 .1z"/>
<path d="M131.4 187.4l.1 .1zM131.4 183.1v3.7M131.5 187.4l.1 .1zM131.6 187.3l.1 .2zM131.8 187.4v.1zM131.9 187.4v.1zM132 187.4l.1 .1zM132.5 187.2l.1 .3zM132.7 187.4v.1zM132.8 187.4l.1 .1zM132.8 186.2v.1M132.8 186.4h.7"/>
<path d="M132.9 187.2l.1 .3zM133.3 185.9v.3M133.3 183.3v.3M133.3 186.6h.2v.3v-.3h-.2v1.1zM133.3 185.8l2.1 .1M133.3 186.2v.1M133.3 183.2v.1M133.3 183.6v.1M133.3 183.3l2.1-.1v.5h-1.2v.2h-.7M133.3 183.3v.4h.2M133.3 186.2h2.1M133.3 185.8v.5"/>
<path d="M133.3 186.3h.2M133.3 185.8h.2M133.3 183.6h.2M133.3 183.4h.2M133.4 186.8h.2M133.5 184.1h-.7v1.3h.7M133.5 183.2v3.7l.2 .1M133.5 186.7h.1M133.5 186.8h.1M133.5 183.6h1.9M133.5 183.3h1.9M133.5 185.8h1.9v.7h-1.9"/>
<path d="M134.2 186.5l-.5 .5"/>
<circle cx="126.7" cy="184.7" r=".06"/>
<circle cx="126.7" cy="185.1" r=".06"/>
<circle cx="127.8" cy="184.2" r=".06"/>
<circle cx="127.8" cy="185.6" r=".06"/>
<circle cx="131.2" cy="183.6" r=".06"/>
<circle cx="131.2" cy="186.3" r=".06"/>
</g>
<!-- layer: labeling -->
<g fill="none" stroke="#3700dd" stroke-width=".25">
<path d="M133.6 77.6h2.7v5h-2.7z"/>
<circle cx="134.3" cy="80" r=".32"/>
<circle cx="134.3" cy="78.4" r=".32"/>
<circle cx="134.4" cy="81.4" r=".32"/>
</g>
<!-- layer: TEBLE BOX -->
<g fill="#fafafa" stroke="#fafafa" stroke-width=".21">
<path d="M134.1 78.2h.4z"/>
<path d="M134 78.4h.6l-.1 .3z"/>
<path d="M134.1 79.8h.4z"/>
<path d="M134 80h.6l-.1 .2z"/>
<path d="M134.2 81.2h.4z"/>
<path d="M134.1 81.4h.6l-.1 .2z"/>
<path d="M187.3 25.1l1.9-.4v.7z"/>
<path d="M205.1 24.7l2 .4-2 .3z"/>
<path d="M207.1 25.1l1.9-.4v.7z"/>
<path d="M232.3 24.7l1.9 .4-1.9 .3z"/>
<path d="M214.4 29.6l.4 1.9h-.7z"/>
<path d="M214.1 41.2h.7l-.4 2z"/>
<path d="M243.1 33.5l.3 1.9h-.6z"/>
<path d="M242.8 120.7h.6l-.3 1.9z"/>
<path d="M199.5 43.2l.3 1.9h-.6z"/>
<path d="M199.2 120.7h.6l-.3 1.9z"/>
<path d="M203.4 92.5l1.9 .3-1.9 .3z"/>
<path d="M207.1 92.8l1.9-.3v.6z"/>
<path d="M65.4 47.7l1.9 .3-1.9 .3z"/>
<path d="M136.1 20.4l1.9 .3-1.9 .4z"/>
<path d="M64.4 20.7l2-.3v.7z"/>
<path d="M187.3 18.5l1.9-.3v.6z"/>
<path d="M232.3 18.2l1.9 .3-1.9 .3z"/>
<path d="M149.5 146.9l.4 1.9h-.7z"/>
<path d="M149.2 185.6h.7l-.4 2z"/>
<path d="M134.1 78.2l-.1 .2h.6zM134.1 78.2h.4l.1 .2z"/>
<path d="M134 78.4l.1 .3h.4zM134.1 78.7h.4z"/>
<path d="M134.1 79.8l-.1 .2h.6zM134.1 79.8h.4l.1 .2z"/>
<path d="M134 80l.1 .2h.4zM134.1 80.2h.4z"/>
<path d="M134.2 81.2l-.1 .2h.6zM134.2 81.2h.4l.1 .2z"/>
<path d="M134.1 81.4l.1 .2h.4zM134.2 81.6h.4z"/>
</g>
<g font-size="2.7">
<text x="66.1" y="27">250</text>
<text x="131.9" y="25.6">250</text>
<text x="142.7" y="38.7" transform="rotate(-90 142.7 38.7)">350</text>
<text x="150.3" y="38.2">INDIRECT</text>
<text x="150.3" y="41.4">DRIVE</text>
<text x="53.4" y="63.4">ALU. SLAT</text>
<text x="56.4" y="77.4">ALU.</text>
<text x="53.7" y="80.7">GUIDE</text>
<text x="54.5" y="87.3">ALU.</text>
<text x="48.9" y="90.6">BOTTOM</text>
<text x="62" y="95.5">75</text>
<text x="137.4" y="95">75 guide</text>
<text x="139.1" y="110.1">EXISTING STRUCTURE</text>
<text x="65.9" y="167">250</text>
<text x="139.3" y="169.8">150</text>
<text x="140.2" y="183" transform="rotate(-90 140.2 183)">510</text>
</g>
<g font-size="2.2">
<text x="78.1" y="12.9">MS BRACKET &amp;</text>
<text x="78.1" y="15.5">BEARING ASSEMBLY</text>
<text x="145.4" y="17.1">MS PLATE</text>
<text x="145.4" y="19.8">FOR</text>
<text x="145.4" y="22.4">BRACKET</text>
<text x="90.9" y="25.4">MS SHAFT</text>
<text x="106.6" y="25.2">HOOD COVER</text>
<text x="145.4" y="25">MOUNTING</text>
<text x="160" y="82.6">PUSH BUTTON</text>
<text x="90.2" y="126.2">CLEAR WIDTH 1500</text>
<text x="90.5" y="130.2">TOTAL WIDTH 1600</text>
</g>
<g font-size="1.9">
<text x="110.4" y="196.2">INDIRECT DRIVE</text>
<text x="110.4" y="200.9">FOR MANUAL OPERATION</text>
<text x="110.5" y="198.5">MOTOR WITH CHAIN</text>
</g>
</svg>
